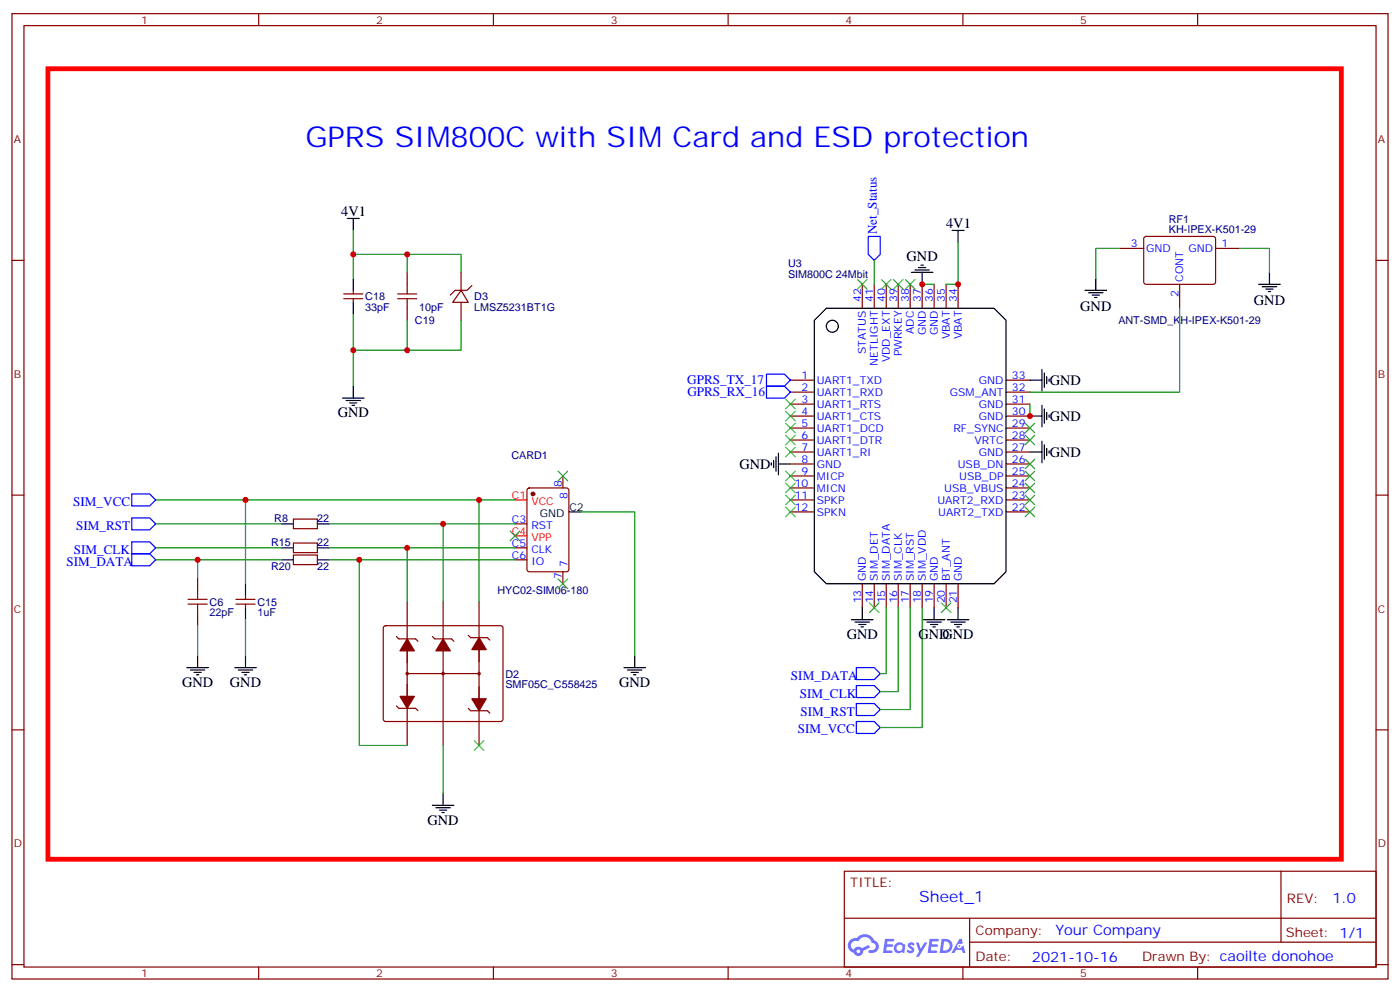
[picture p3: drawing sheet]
<svg xmlns="http://www.w3.org/2000/svg" width="412mm" height="292mm" viewBox="0 0 412 292" stroke-linecap="round" stroke-linejoin="round" font-family="sans-serif">
<g fill="none" stroke="#870000" stroke-width=".35">
<path d="M3.5 4h405.4v284.4h-405.4zM7.1 7.5h398.2v277.3h-398.2zM76.2 4v3.5M145.3 4v3.5M214.5 4v3.5M283.6 4v3.5M352.8 4v3.5M3.5 76.7h3.6M405.3 76.7h3.6M3.5 145.8h3.6M405.3 145.8h3.6M3.5 215h3.6"/>
<path d="M405.3 215h3.6M248.7 256.6h156.6v28.2h-156.6zM377.3 256.6v20.9M248.7 270.5h156.5M285.6 277.5h119.6M285.6 270.5v14.1M3.5 284.1h3.6M76.2 284.8v3.6M145.3 284.8v3.6M214.5 284.8v3.6M283.6 284.8v3.6M352.8 284.8v3.6"/>
<path d="M405.3 284.1h3.6"/>
</g>
<g fill="#5487ff">
<path d="M267.7 277.8a1.22 1.22 0 0 1 1.7 .3l-.4 .5a.47 .47 0 0 0-.3-.4 .47 .47 0 0 0-.5 .2l.1 .2a1.14 1.14 0 0 1 .8 1.8 1.14 1.14 0 0 1-1.9 0l-.2-.2 .5-.5 .7 .4a.29 .29 0 0 0 .3-.3 .29 .29 0 0 0-.2-.3 1.04 1.04 0 0 1-.6-1.7z"/>
<path d="M260.7 276.5h2.4l.3 .2-.2 .5-1.8 .1-.1 .8h1.5l.3 .4-.3 .4h-1.6l-.2 1.1h1.7l.2 .3-.2 .3-2.6 .1z"/>
<path d="M273.8 276.5h2.4l.3 .2-.1 .5-1.8 .1-.2 .8h1.6l.3 .4-.4 .4h-1.6l-.1 1.1h1.7l.2 .3-.2 .3-2.6 .1z"/>
<path d="M282.6 276.5h.7l.3 1.3-.6 .3a.69 .69 0 0 0-1 .3 .69 .69 0 0 0 .4 1 .69 .69 0 0 0 .9-.7l.5-.2 .6 2.2h-.8l-.2-.9h-1.8l-.5 .9h-.8z"/>
<path d="M269.8 277.6h.8l.6 1.8 1.1-1.8h.9l-2.6 4.2h-.8l.9-1.5z"/>
<path d="M277.4 276.5l-.6 4.2h1.3a2.11 2.11 0 0 0 2.5-2.1 2.11 2.11 0 0 0-2.5-2.1zM278.1 277.3a1.39 1.39 0 0 1 1.7 1.4 1.39 1.39 0 0 1-1.8 1.3h-.3z"/>
<path d="M263.7 278.2a1.54 1.54 0 0 0-.1 2.1 1.54 1.54 0 0 0 2.2 .1l.6 .3 .3-2.3-.2-.3h-.4a1.49 1.49 0 0 0-2.4 .1zM264 279.2a.94 .94 0 0 1 1.8 0 .94 .94 0 0 1-1.8 0z"/>
<path d="M250.4 276.9a2.18 2.18 0 0 0 1.1 3.7 1.44 1.44 0 0 0 1.6 .9 1.44 1.44 0 0 0 1.2-1.4l2-1-.5-.8-1.9 1a1.47 1.47 0 0 0-2.4 .4 1.39 1.39 0 0 1-.7-1.9 1.39 1.39 0 0 1 2-.5 2.12 2.12 0 0 1 2.2-1.3 2.12 2.12 0 0 1 1.9 1.7 1.14 1.14 0 0 1 1.1 1.4 1.14 1.14 0 0 1-1.7 .7 .43 .43 0 0 0-.5 .4 .43 .43 0 0 0 .4 .5 1.98 1.98 0 0 0 2.5-1.2 1.98 1.98 0 0 0-1.2-2.6 3.1 3.1 0 0 0-5.3-.6l-.9 .1zM252.3 280.2a.55 .55 0 0 1 1.1 0 .55 .55 0 0 1-1.1 0z"/>
<circle cx="282.6" cy="278.6" r=".26"/>
</g>
<g fill="none" stroke="#870000" stroke-width=".35">
<path d="M329.8 73.2h7.1M337.1 69.8l.5-.2 20 .1 .5 .6-.1 13-.6 .4h-20.1l-.4-.7v-12.7zM358.1 73.2h7M101.2 88h5.7M101.2 86.6h5.7M104.1 85.5v1.1M104.1 88v1M119.9 80.2v3.5M119.9 90.8v3.5M135.8 85.5l2.1 3.5h-4.6zM135.8 80.2v5.3M135.8 89v5.3"/>
<path d="M139 84.1l-1.4 1.4h-3.5l-1.5 1.4M254 83.7v7.1M257.5 83.7v7.1M261.1 83.7v7.1M264.6 83.7v7.1M268.1 83.7v7.1M271.6 83.7v7.1M275.2 83.7v7.1M278.7 83.7v7.1M282.2 83.7v7.1M347.5 83.7v7.1M232.8 112h7.1"/>
<path d="M232.8 115.5h7.1M232.8 119h7.1M296.3 112h7.1M296.3 115.5h7.1M296.3 119h7.1M232.8 122.6h7.1M232.8 126.1h7.1M232.8 129.6h7.1M232.8 133.1h7.1M232.8 136.7h7.1M296.3 122.6h7.1M296.3 126.1h7.1"/>
<path d="M296.3 129.6h7.1M296.3 133.1h7.1M296.3 136.7h7.1M86.4 152.9h7.1v2.8h-7.1zM86.4 159.9h7.1v2.9h-7.1zM151.7 154.3h3.5M155.5 143.9l.4-.2h11l.6 .5 .1 23.5-.5 .7h-11.2l-.6-.4-.1-23.6zM165.8 140.2v3.5M232.8 140.2h7.1M232.8 143.7h7.1M232.8 147.2h7.1M232.8 150.8h7.1"/>
<path d="M296.3 140.2h7.1M296.3 143.7h7.1M296.3 147.2h7.1M296.3 150.8h7.1M58.2 170.2v3.5M69.5 177.9h5.6M69.5 176.5h5.6M72.3 175.5v1M72.3 177.9v1.1M86.4 163.5h7.1v2.8h-7.1zM119.9 177.2v42.4M130.5 177.2v20.8"/>
<path d="M141.1 177.2v42.4M151.7 161.4h3.5M151.7 164.9h3.5M165.8 168.4v3.5M254 171.9v7.1M257.5 171.9v7.1M261.1 171.9v7.1M264.6 171.9v7.1M268.1 171.9v7.1M271.6 171.9v7.1M275.2 171.9v7.1M278.7 171.9v7.1"/>
<path d="M282.2 171.9v7.1M58.2 180.8v3.5M113.1 184.5l.5-.2h33.9l.5 .2 .2 .5v26.8l-.3 .5-.4 .2h-33.9l-.5-.2-.2-.5v-26.8zM116.8 187.5l.7 .7h4.9l.7 .7M119.9 198.4h21.2M127.4 187.5l.7 .7h4.9l.7 .7M130.5 198.4v21.2M137.9 187.1l.7 .7h5l.7 .7M116.8 207.9l.7 .7h4.9l.7 .7M137.9 208.6l.7 .7h5l.7 .7"/>
<circle cx="119.9" cy="198.4" r=".35"/>
<circle cx="130.5" cy="198.4" r=".35"/>
<circle cx="141.1" cy="198.4" r=".35"/>
</g>
<g fill="#870000" stroke="#870000" stroke-width=".35">
<path d="M139 205.8h4.2l-2.1 3.5z"/>
<path d="M141.1 187.8l2.1 3.5h-4.2z"/>
<path d="M119.9 188.2l2.2 3.5h-4.3z"/>
<path d="M117.8 205.1h4.3l-2.2 3.5z"/>
<path d="M130.5 188.2l2.1 3.5h-4.2z"/>
<circle cx="157" cy="145.5" r=".53"/>
</g>
<path d="M151.7 147.2h3.5M151.7 157.8h3.5" fill="none" stroke="#f00" stroke-width=".35"/>
<g fill="none" stroke="#000" stroke-width=".35">
<path d="M102.3 64.3h3.5M104.1 64.3v3.6M269.5 79.5h4.3M270.6 78.8h2.1M271.3 78.1h.7M280.5 67.9h3.5M282.2 67.9v3.5M104.1 82v3.5M104.1 89v3.6M239.9 94.3l3.5-3.5h49.4l3.5 3.5v74.1l-3.5 3.5h-49.4l-3.5-3.5zM268.5 80.2h6.3M271.6 80.2v3.5"/>
<path d="M319.6 85.5h6.4M320.7 86.2h4.2M321.7 86.9h2.1M322.4 87.6h.7M322.8 82v3.5M370.8 83.7h6.3M371.8 84.5h4.3M372.9 85.2h2.1M373.6 85.9h.7M373.9 80.2v3.5M100.9 117.3h6.3M102 118h4.2"/>
<path d="M103 118.7h2.1M103.7 119.4h.7M104.1 113.7v3.6M303.4 112h3.5M306.9 108.8v6.3M306.9 119.4v6.3M307.6 109.9v4.2M308.3 110.9v2.1M309 111.6v.7M227.2 136.3v.7M227.9 135.6v2.1M228.6 134.5v4.3"/>
<path d="M229.3 136.7h3.5M229.3 133.5v6.3M303.4 133.1h3.5M303.4 122.6h3.5M306.9 130v6.3M307.6 120.4v4.3M307.6 131v4.3M308.3 121.5v2.1M308.3 132.1v2.1M309 122.2v.7M309 132.8v.7M82.9 154.3h3.5"/>
<path d="M93.5 154.3h3.5M167.6 150.8h3.5M72.3 171.9v3.6M72.3 179v3.5M82.9 161.4h3.5M82.9 164.9h3.5M93.5 161.4h3.5M93.5 164.9h3.5M254 179v3.5M275.2 179v3.5M282.2 179v3.5M55 196.6h6.4"/>
<path d="M56.1 197.3h4.2M57.1 198h2.2M57.9 198.8h.7M58.2 193.1v3.5M69.1 196.6h6.4M70.2 197.3h4.2M71.3 198h2.1M72 198.8h.7M72.3 193.1v3.5M183.8 196.6h6.3M184.9 197.3h4.2M185.9 198h2.1"/>
<path d="M186.6 198.8h.7M187 193.1v3.5M250.8 182.5h6.4M251.9 183.2h4.2M252.9 183.9h2.2M253.6 184.6h.8M272 182.5h6.3M273 183.2h4.3M274.1 183.9h2.1M274.8 184.6h.7M279 182.5h6.4M280.1 183.2h4.2"/>
<path d="M281.2 183.9h2.1M281.9 184.6h.7M127.4 237.2h6.3M128.4 237.9h4.2M129.5 238.6h2.1M130.2 239.3h.7M130.5 233.7v3.5"/>
<circle cx="245.2" cy="96.1" r="1.76"/>
</g>
<path d="M117.1 88h5.7M117.1 86.6h5.7M119.9 83.7v2.9M119.9 88v2.8M55.4 177.9h5.6M55.4 176.5h5.6M58.2 173.7v2.8M58.2 177.9v2.9" fill="none" stroke="#a10000" stroke-width=".35"/>
<g fill="none" stroke="#008700" stroke-width=".35">
<path d="M104.1 74.9h15.8v5.3M104.1 67.9v14.1M119.9 74.9h15.9v5.3M257.5 76.7v7M282.2 71.4v12.3h-3.5M329.8 73.2h-7v8.8M365.1 73.2h8.8v7M104.1 92.6v21.1M119.9 94.3v8.9M135.8 94.3v8.9h-31.7M271.6 83.7h3.6M347.5 90.8v24.7h-44.1"/>
<path d="M303.4 119v3.6M45.9 147.2h105.8M45.9 154.3h37M72.3 147.2v24.7M97 154.3h54.7M130.5 154.3v22.9M141.1 147.2v30M171.1 150.8h15.9v42.3M45.9 161.4h37M45.9 164.9h12.3M82.9 164.9h-24.7v5.3M97 161.4h54.7"/>
<path d="M97 164.9h54.7M105.8 164.9v54.7h14.1M119.9 161.4v15.8M261.1 179v19.4h-1.8M264.6 179v24.7h-5.3M268.1 179v30h-8.8M271.6 179v35.3h-12.3M58.2 184.3v8.8M72.3 182.5v10.6M130.5 219.6v14.1"/>
</g>
<path d="M255.8 69.6h3.5v5.3l-1.8 1.8-1.7-1.8zM225.8 110.2h5.3l1.7 1.8-1.7 1.7h-5.3zM225.8 113.7h5.3l1.7 1.8-1.7 1.8h-5.3zM38.8 152.5h5.3l1.8 1.8-1.8 1.8h-5.3zM38.8 159.6h5.3l1.8 1.8-1.8 1.7h-5.3zM38.8 145.5h5.3l1.8 1.7-1.8 1.8h-5.3zM38.8 163.1h5.3l1.8 1.8-1.8 1.8h-5.3zM252.2 196.6h5.3l1.8 1.8-1.8 1.8h-5.3zM252.2 212.5h5.3l1.8 1.8-1.8 1.7h-5.3zM252.2 207.2h5.3l1.8 1.8-1.8 1.7h-5.3zM252.2 201.9h5.3l1.8 1.8-1.8 1.8h-5.3z" fill="none" stroke="#00f" stroke-width=".35"/>
<g fill="none" stroke="#3c3" stroke-width=".35">
<path d="M252.6 82.3l2.8 2.9M255.4 82.3l-2.8 2.9M259.6 82.3l2.9 2.9M262.5 82.3l-2.9 2.9M263.2 82.3l2.8 2.9M266 82.3l-2.8 2.9M266.7 82.3l2.8 2.9M269.5 82.3l-2.8 2.9M231.4 117.6l2.8 2.8M234.2 117.6l-2.8 2.8M164.4 138.8l2.8 2.8M167.2 138.8l-2.8 2.8"/>
<path d="M231.4 121.1l2.8 2.9M231.4 124.7l2.8 2.8M231.4 128.2l2.8 2.8M231.4 131.7l2.8 2.8M231.4 138.8l2.8 2.8M234.2 121.1l-2.8 2.9M234.2 124.7l-2.8 2.8M234.2 128.2l-2.8 2.8M234.2 131.7l-2.8 2.8M234.2 138.8l-2.8 2.8M302 138.8l2.8 2.8M302 135.3l2.8 2.8"/>
<path d="M302 128.2l2.8 2.8M302 124.7l2.8 2.8M304.8 138.8l-2.8 2.8M304.8 135.3l-2.8 2.8M304.8 128.2l-2.8 2.8M304.8 124.7l-2.8 2.8M150.3 156.4l2.8 2.8M153.1 156.4l-2.8 2.8M231.4 142.3l2.8 2.8M231.4 145.8l2.8 2.9M231.4 149.4l2.8 2.8M234.2 142.3l-2.8 2.8"/>
<path d="M234.2 145.8l-2.8 2.9M234.2 149.4l-2.8 2.8M302 149.4l2.8 2.8M302 145.8l2.8 2.9M302 142.3l2.8 2.8M304.8 149.4l-2.8 2.8M304.8 145.8l-2.8 2.9M304.8 142.3l-2.8 2.8M164.4 170.5l2.8 2.9M167.2 170.5l-2.8 2.9M256.1 177.6l2.8 2.8M258.9 177.6l-2.8 2.8"/>
<path d="M277.3 177.6l2.8 2.8M280.1 177.6l-2.8 2.8M139.7 218.2l2.8 2.8M142.5 218.2l-2.8 2.8"/>
</g>
<path d="M14.1 20.2h381v232.9h-381z" fill="none" stroke="#f00" stroke-width="1.4"/>
<g fill="#c00">
<circle cx="130.5" cy="154.3" r=".88"/>
<circle cx="119.9" cy="161.4" r=".88"/>
<circle cx="105.8" cy="164.9" r=".88"/>
<circle cx="141.1" cy="147.2" r=".88"/>
<circle cx="58.2" cy="164.9" r=".88"/>
<circle cx="72.3" cy="147.2" r=".88"/>
<circle cx="104.1" cy="74.9" r=".88"/>
<circle cx="119.9" cy="74.9" r=".88"/>
<circle cx="104.1" cy="103.2" r=".88"/>
<circle cx="119.9" cy="103.2" r=".88"/>
<circle cx="271.6" cy="83.7" r=".88"/>
<circle cx="282.2" cy="83.7" r=".88"/>
<circle cx="303.4" cy="122.6" r=".88"/>
</g>
<text font-size="8.5" fill="#00f" x="90" y="43.2">GPRS SIM800C with SIM Card and ESD protection</text>
<text font-size="4.6" fill="#00f" x="270.8" y="265.6">Sheet_1</text>
<g font-size="4.2">
<text x="100.5" y="63.6">4V1</text>
<text x="278.7" y="67.2">4V1</text>
<text x="267.1" y="77">GND</text>
<text x="369.4" y="89.8">GND</text>
<text x="318.2" y="91.6">GND</text>
<text x="309.2" y="113.4">GND</text>
<text x="99.5" y="122.9">GND</text>
<text x="309.2" y="124">GND</text>
<text x="309.2" y="134.5">GND</text>
<text x="217.8" y="138.1">GND</text>
<text x="249.4" y="188.2">GND</text>
<text x="270.6" y="188.2">GND</text>
<text x="277.6" y="188.2">GND</text>
<text x="53.6" y="202.3">GND</text>
<text x="67.7" y="202.3">GND</text>
<text x="182.4" y="202.3">GND</text>
<text x="125.9" y="242.9">GND</text>
</g>
<g font-size="4.2" fill="#00f">
<text x="392.5" y="265.9">1.0</text>
<text x="310.9" y="275.4">Your Company</text>
<text x="304" y="283.2">2021-10-16</text>
</g>
<g font-size="3.9" fill="#00f">
<text x="258.3" y="69" transform="rotate(-90 258.3 69)">Net_Status</text>
<text x="202.5" y="113.2">GPRS_TX_17</text>
<text x="202.5" y="116.7">GPRS_RX_16</text>
<text x="21.6" y="149">SIM_VCC</text>
<text x="22.4" y="156.1">SIM_RST</text>
<text x="19.6" y="166.7">SIM_DATA</text>
<text x="21.7" y="163.1">SIM_CLK</text>
<text x="233" y="200.2">SIM_DATA</text>
<text x="235.6" y="205.5">SIM_CLK</text>
<text x="235.8" y="210.7">SIM_RST</text>
<text x="235" y="216">SIM_VCC</text>
</g>
<g font-size="3.9" fill="#800">
<text x="250.5" y="261.2">TITLE:</text>
<text x="379.1" y="265.9">REV:</text>
<text x="287.4" y="275.4">Company:</text>
<text x="378.7" y="276">Sheet: 1/1</text>
<text x="287.4" y="283.1">Date:</text>
<text x="336.4" y="283.2">Drawn By: caoilte donohoe</text>
</g>
<g font-size="3.2" fill="#800">
<text x="41.6" y="7">1</text>
<text x="110.8" y="7">2</text>
<text x="179.9" y="7">3</text>
<text x="249.1" y="7">4</text>
<text x="318.2" y="7">5</text>
<text x="4.1" y="42.1">A</text>
<text x="405.9" y="42.1">A</text>
<text x="4.1" y="111.3">B</text>
<text x="405.9" y="111.3">B</text>
<text x="4.1" y="180.4">C</text>
<text x="405.9" y="180.4">C</text>
<text x="4.1" y="249.6">D</text>
<text x="405.9" y="249.6">D</text>
<text x="41.6" y="287.8">1</text>
<text x="110.8" y="287.8">2</text>
<text x="179.9" y="287.8">3</text>
<text x="249.1" y="287.8">4</text>
<text x="318.2" y="287.8">5</text>
</g>
<g font-size="3.2" fill="#000080">
<text x="344.3" y="65.5">RF1</text>
<text x="344.3" y="68.6">KH-IPEX-K501-29</text>
<text x="232.1" y="82">SIM800C 24Mbit</text>
<text x="232.1" y="78.8">U3</text>
<text x="107.6" y="88.5">C18</text>
<text x="139.7" y="88.5">D3</text>
<text x="107.6" y="91.6">33pF</text>
<text x="122.2" y="95.5">C19</text>
<text x="123.5" y="91.6">10pF</text>
<text x="139.7" y="91.6">LMSZ5231BT1G</text>
<text x="329.4" y="95.3">ANT-SMD_KH-IPEX-K501-29</text>
<text x="150.7" y="135.2">CARD1</text>
<text x="80.8" y="153.7">R8</text>
<text x="93.4" y="153.7">22</text>
<text x="79.9" y="160.7">R15</text>
<text x="93.4" y="160.7">22</text>
<text x="79.9" y="167.8">R20</text>
<text x="93.4" y="167.8">22</text>
<text x="61.7" y="178.5">C6</text>
<text x="75.8" y="178.4">C15</text>
<text x="146.5" y="175">HYC02-SIM06-180</text>
<text x="61.7" y="181.5">22pF</text>
<text x="75.8" y="181.5">1uF</text>
<text x="148.9" y="202.8">SMF05C_C558425</text>
<text x="148.9" y="199.6">D2</text>
</g>
<g font-size="3.2" fill="#00f">
<text x="333.1" y="72.8">3</text>
<text x="337.6" y="74.2">GND</text>
<text x="350.1" y="74.2">GND</text>
<text x="359.8" y="72.8">1</text>
<text x="348.5" y="83" transform="rotate(-90 348.5 83)">CONT</text>
<text x="253.6" y="89" transform="rotate(-90 253.6 89)">42</text>
<text x="257.2" y="89" transform="rotate(-90 257.2 89)">41</text>
<text x="260.7" y="89" transform="rotate(-90 260.7 89)">40</text>
<text x="264.2" y="89" transform="rotate(-90 264.2 89)">39</text>
<text x="267.8" y="89" transform="rotate(-90 267.8 89)">38</text>
<text x="271.3" y="89" transform="rotate(-90 271.3 89)">37</text>
<text x="274.8" y="89" transform="rotate(-90 274.8 89)">36</text>
<text x="278.3" y="89" transform="rotate(-90 278.3 89)">35</text>
<text x="281.9" y="89" transform="rotate(-90 281.9 89)">34</text>
<text x="347.1" y="87.5" transform="rotate(-90 347.1 87.5)">2</text>
<text x="269.2" y="98.3" transform="rotate(-90 269.2 98.3)">ADC</text>
<text x="272.7" y="98.8" transform="rotate(-90 272.7 98.8)">GND</text>
<text x="276.2" y="98.8" transform="rotate(-90 276.2 98.8)">GND</text>
<text x="279.8" y="100" transform="rotate(-90 279.8 100)">VBAT</text>
<text x="283.3" y="100" transform="rotate(-90 283.3 100)">VBAT</text>
<text x="255.1" y="104.2" transform="rotate(-90 255.1 104.2)">STATUS</text>
<text x="258.6" y="107.7" transform="rotate(-90 258.6 107.7)">NETLIGHT</text>
<text x="262.1" y="106.7" transform="rotate(-90 262.1 106.7)">VDD_EXT</text>
<text x="265.6" y="104.9" transform="rotate(-90 265.6 104.9)">PWRKEY</text>
<text x="236.1" y="111.6">1</text>
<text x="240.6" y="113">UART1_TXD</text>
<text x="288.3" y="113">GND</text>
<text x="298.1" y="111.6">33</text>
<text x="236.1" y="115.1">2</text>
<text x="236.1" y="118.7">3</text>
<text x="240.6" y="116.6">UART1_RXD</text>
<text x="279.8" y="116.6">GSM_ANT</text>
<text x="298.1" y="118.7">31</text>
<text x="298.1" y="115.1">32</text>
<text x="236.1" y="122.2">4</text>
<text x="236.1" y="125.7">5</text>
<text x="240.6" y="120.1">UART1_RTS</text>
<text x="240.6" y="123.6">UART1_CTS</text>
<text x="288.3" y="123.6">GND</text>
<text x="288.3" y="120.1">GND</text>
<text x="298.1" y="125.7">29</text>
<text x="298.1" y="122.2">30</text>
<text x="236.1" y="129.3">6</text>
<text x="240.6" y="127.1">UART1_DCD</text>
<text x="240.6" y="130.7">UART1_DTR</text>
<text x="280.9" y="127.1">RF_SYNC</text>
<text x="287.1" y="130.7">VRTC</text>
<text x="298.1" y="129.3">28</text>
<text x="236.1" y="132.8">7</text>
<text x="236.1" y="136.3">8</text>
<text x="240.6" y="134.2">UART1_RI</text>
<text x="240.6" y="137.7">GND</text>
<text x="282.1" y="137.7">USB_DN</text>
<text x="288.3" y="134.2">GND</text>
<text x="298.1" y="136.3">26</text>
<text x="298.1" y="132.8">27</text>
<text x="165.5" y="143.5" transform="rotate(-90 165.5 143.5)">8</text>
<text x="234.1" y="143.4">10</text>
<text x="236.1" y="139.8">9</text>
<text x="240.6" y="141.3">MICP</text>
<text x="282.6" y="141.3">USB_DP</text>
<text x="298.1" y="143.4">24</text>
<text x="298.1" y="139.8">25</text>
<text x="167.2" y="147" transform="rotate(-90 167.2 147)">8</text>
<text x="234.1" y="146.9">11</text>
<text x="240.6" y="144.8">MICN</text>
<text x="240.6" y="148.3">SPKP</text>
<text x="276.1" y="148.3">UART2_RXD</text>
<text x="278.1" y="144.8">USB_VBUS</text>
<text x="298.1" y="146.9">23</text>
<text x="150.8" y="154">C3</text>
<text x="156.5" y="155.7">RST</text>
<text x="234.1" y="150.4">12</text>
<text x="240.6" y="151.8">SPKN</text>
<text x="276.4" y="151.8">UART2_TXD</text>
<text x="298.1" y="150.4">22</text>
<text x="150.8" y="161">C5</text>
<text x="150.8" y="164.5">C6</text>
<text x="156.5" y="162.8">CLK</text>
<text x="156.5" y="166.3">IO</text>
<text x="167.2" y="167.1" transform="rotate(-90 167.2 167.1)">7</text>
<text x="165.5" y="170.6" transform="rotate(-90 165.5 170.6)">7</text>
<text x="255.1" y="171.2" transform="rotate(-90 255.1 171.2)">GND</text>
<text x="258.6" y="171.2" transform="rotate(-90 258.6 171.2)">SIM_DET</text>
<text x="262.1" y="171.2" transform="rotate(-90 262.1 171.2)">SIM_DATA</text>
<text x="265.6" y="171.2" transform="rotate(-90 265.6 171.2)">SIM_CLK</text>
<text x="269.2" y="171.2" transform="rotate(-90 269.2 171.2)">SIM_RST</text>
<text x="272.7" y="171.2" transform="rotate(-90 272.7 171.2)">SIM_VDD</text>
<text x="276.2" y="171.2" transform="rotate(-90 276.2 171.2)">GND</text>
<text x="279.8" y="171.2" transform="rotate(-90 279.8 171.2)">BT_ANT</text>
<text x="283.3" y="171.2" transform="rotate(-90 283.3 171.2)">GND</text>
<text x="253.6" y="177.7" transform="rotate(-90 253.6 177.7)">13</text>
<text x="257.2" y="177.7" transform="rotate(-90 257.2 177.7)">14</text>
<text x="260.7" y="177.7" transform="rotate(-90 260.7 177.7)">15</text>
<text x="264.2" y="177.7" transform="rotate(-90 264.2 177.7)">16</text>
<text x="267.8" y="177.7" transform="rotate(-90 267.8 177.7)">17</text>
<text x="271.3" y="177.7" transform="rotate(-90 271.3 177.7)">18</text>
<text x="274.8" y="177.7" transform="rotate(-90 274.8 177.7)">19</text>
<text x="278.3" y="177.7" transform="rotate(-90 278.3 177.7)">20</text>
<text x="281.9" y="177.7" transform="rotate(-90 281.9 177.7)">21</text>
</g>
<g font-size="3.2" fill="#f00">
<text x="150.8" y="146.9">C1</text>
<text x="156.5" y="148.7">VCC</text>
<text x="150.8" y="157.5">C4</text>
<text x="156.5" y="159.2">VPP</text>
</g>
<g font-size="3.2">
<text x="159" y="152.2">GND</text>
<text x="167.7" y="150.4">C2</text>
</g>
</svg>
